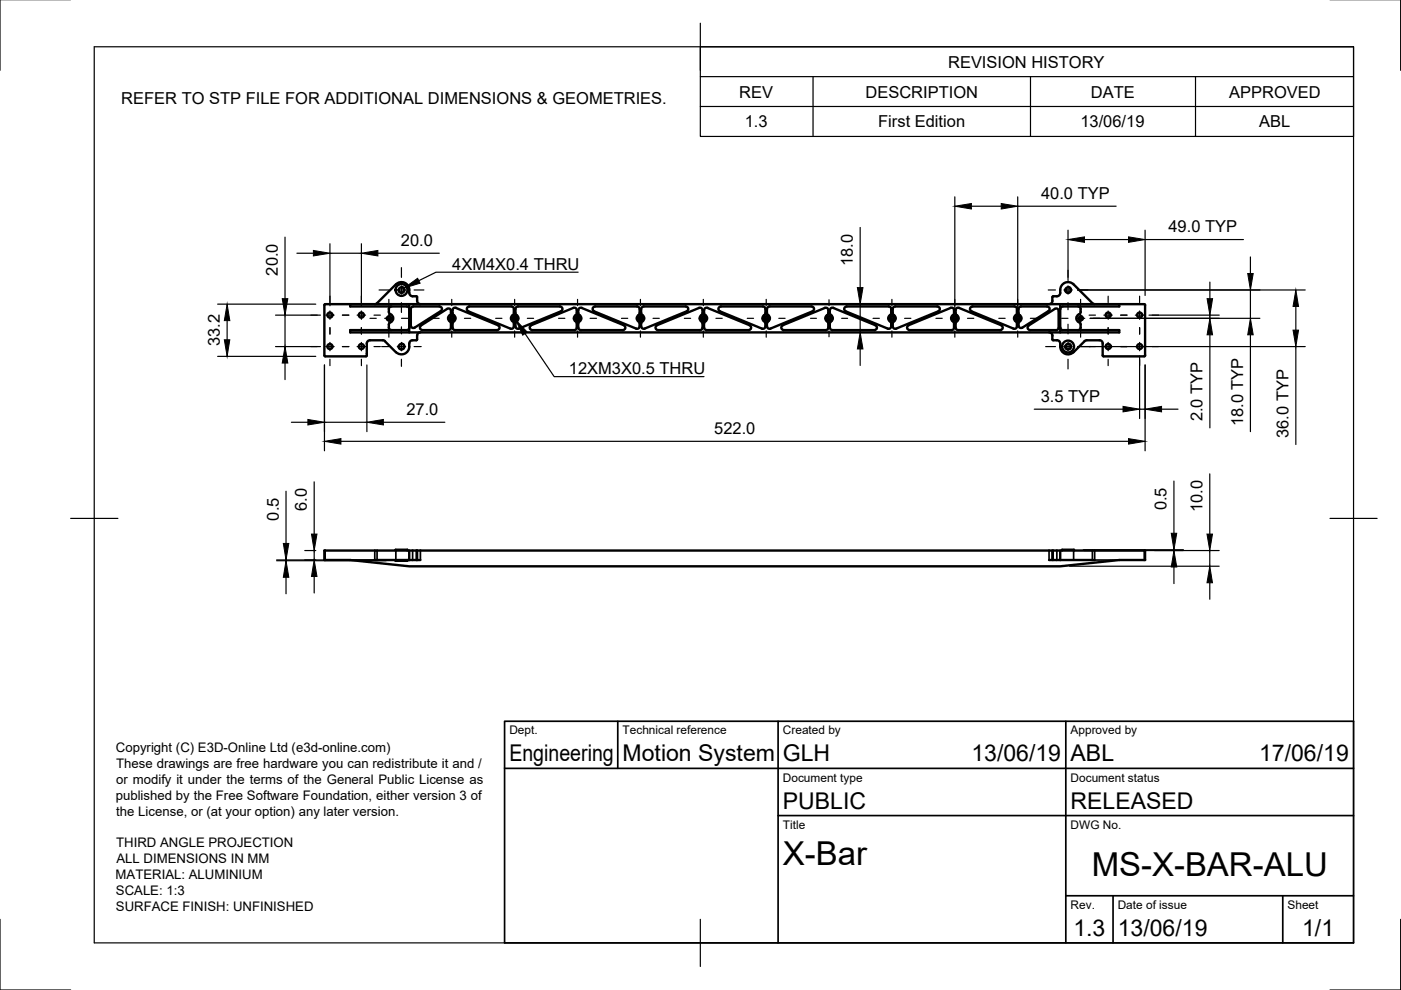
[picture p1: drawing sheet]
<svg xmlns="http://www.w3.org/2000/svg" width="297mm" height="210mm" viewBox="0 0 297 210" stroke-linecap="round" stroke-linejoin="round" font-family="sans-serif">
<!-- layer: Visible -->
<g fill="none" stroke="#000" stroke-width=".51">
<path d="M68.8 64.7v10.7M74.3 64.5h163M74.3 64.5h-5.3l-.2 .1M74.3 64.5v.5h11.9l.5 .2 .1 .3M78.5 72.2h3l2.4 2.5M78.5 72.1a.71 .71 0 0 0-.7 .7v2.6l-.2 .1-8.7 .1-.1-.2M80 64.3l-.5 .2M82.4 68.8l.1 .9 .5 .3M83 65h-.3a1.05 1.05 0 0 0 .3 1.8 .96 .96 0 0 1 .3 .9 .96 .96 0 0 1-.7 .7l-.2 .4M83.9 60.3l-4 4M83.9 60.3a1.64 1.64 0 0 1 1.9-.4 1.64 1.64 0 0 1 1 1.6v.6a.71 .71 0 0 0 .7 .7M86.8 64.5v6"/>
<path d="M87.5 62.8l.9 .1v.9a.71 .71 0 0 0 .7 .7M87.5 72.1a.71 .71 0 0 0-.7 .7 1.74 1.74 0 0 1-.7 2 1.74 1.74 0 0 1-2.2-.2M89.1 70.5a.71 .71 0 0 0-.7 .7v.9l-.9 .1M93.2 65h-5.8l-.3 .5v3.7l.5 .3h.3l5.5-3.5a.53 .53 0 0 0 .3-.6 .53 .53 0 0 0-.5-.4M94.8 65.5l-5.5 3.5a.54 .54 0 0 0-.3 .6 .54 .54 0 0 0 .6 .4l5.8-.1a1.58 1.58 0 0 0 .2-1.5l-.2-.3M94.8 65.5l.4-.1a.85 .85 0 0 1 .2 1.4M95.4 66.8a.79 .79 0 0 0 0 1.4M96.2 66.8a.79 .79 0 0 1 0 1.4M96.7 65.3l8.9 3.7a.54 .54 0 0 1 .3 .6 .54 .54 0 0 1-.5 .4h-8.9l-.5-.3-.1-.2 .1-1.1 .2-.3M96.7 65.3l-.4-.1-.3 .4v.9l.2 .3M99.3 66l8.9 3.7M108.4 65h-8.9a.54 .54 0 0 0-.5 .4 .54 .54 0 0 0 .3 .6"/>
<path d="M108.4 65h.3l.3 .5M108.7 66.8a.79 .79 0 0 0 0 1.4M108.7 68.1l.3 .5M108.9 65.5v.9M108.9 68.6v.6M109 66.4l-.3 .4M109 69.2l-.3 .4-.5 .1M109.5 68.1l-.2 .3v1l.4 .3h.3M109.5 66.8a.79 .79 0 0 1 0 1.4M118.7 65h-8.9l-.4 .2-.1 .3v1l.2 .3M118.7 65a.54 .54 0 0 1 .5 .4 .54 .54 0 0 1-.3 .6M118.9 66l-8.9 3.7"/>
<path d="M121.5 65.3l-8.9 3.7a.54 .54 0 0 0-.3 .6 .54 .54 0 0 0 .5 .4h9l.2-.1 .3-.4v-1.1l-.3-.3M121.6 65.3l.3-.1 .4 .4v.9l-.3 .3M122 66.8a.79 .79 0 0 0 0 1.4M122.9 68.1l-.2 .1a1.5 1.5 0 0 0 .2 1.7l.3 .1M122.9 66.8a.79 .79 0 0 1 0 1.4M123.3 65.3l9 3.7a.54 .54 0 0 1 .3 .6 .54 .54 0 0 1-.6 .4h-8.9M123.4 65.3l-.4-.1-.4 .4v.9l.3 .3M126 66l8.9 3.7M126.2 65h8.9l.4 .2 .1 .3v1l-.2 .3M126.2 65a.54 .54 0 0 0-.5 .4 .54 .54 0 0 0 .3 .6M135.4 68.1l.2 .3v1l-.4 .3h-.3M135.4 66.8a.79 .79 0 0 0 0 1.4"/>
<path d="M136.2 66.8l-.1-.1a1.56 1.56 0 0 1-.1-1.5l.5-.2h8.9a.54 .54 0 0 1 .5 .4 .54 .54 0 0 1-.3 .6l-8.9 3.7M136.2 68.1l-.2 .3v1l.4 .3h.3M136.2 66.8a.79 .79 0 0 1 0 1.4M148.2 65.3l.3-.1 .4 .4v.9l-.2 .3M148.2 65.3l-8.9 3.7a.54 .54 0 0 0-.3 .6 .54 .54 0 0 0 .5 .4h8.9l.3-.1 .2-.4v-1.1l-.2-.3M148.7 66.8a.79 .79 0 0 0 0 1.4M149.3 65.8v.6M149.3 68.6v.9M149.3 69.5l.1 .2 .4 .3M149.3 66.4l.2 .4M149.5 68.1l-.2 .5M149.6 66.8a.79 .79 0 0 1 0 1.4"/>
<path d="M150 65.3l8.9 3.7a.54 .54 0 0 1 .3 .6 .54 .54 0 0 1-.5 .4h-8.9M150 65.3h-.5l-.2 .5M161.7 65h-8.8a.54 .54 0 0 0-.6 .4 .54 .54 0 0 0 .3 .6l8.9 3.7M161.7 65l.5 .2 .1 .3v1l-.3 .3M162 66.8a.79 .79 0 0 0 0 1.4M162 68.1l.3 .3v1l-.4 .3h-.4M162.9 66.8a.79 .79 0 0 1 0 1.4M162.9 66.8l-.2-.1a1.56 1.56 0 0 1 0-1.5l.5-.2h8.9a.54 .54 0 0 1 .5 .4 .54 .54 0 0 1-.3 .6l-9 3.7M162.9 68.1l-.2 .3v1l.3 .3h.4M174.9 65.3l.3-.1 .4 .4v.9l-.2 .3M174.9 65.3l-8.9 3.7a.54 .54 0 0 0-.3 .6 .54 .54 0 0 0 .5 .4h8.9l.4-.3 .1-.2v-1.1l-.2-.3M175.4 66.8a.79 .79 0 0 0 0 1.4"/>
<path d="M175.9 65.8v.6M175.9 68.6v.9M176 69.5v.2l.5 .3h8.9M176 66.4l.2 .4M176.2 66.8a.79 .79 0 0 1 0 1.4M176.2 68.1l-.2 .5M176.7 65.3l8.9 3.7a.54 .54 0 0 1 .3 .6 .54 .54 0 0 1-.5 .4M176.7 65.3h-.5l-.2 .5M188.4 65h-8.9a.54 .54 0 0 0-.5 .4 .54 .54 0 0 0 .3 .6l8.9 3.7M188.4 65l.5 .2 .1 .3-.1 1-.2 .3M188.7 66.8a.79 .79 0 0 0 0 1.4M188.7 68.1l.2 .3v1l-.3 .3h-.4"/>
<path d="M189.5 66.8l-.2-.3v-1v-.3l.5-.2h8.9a.54 .54 0 0 1 .6 .4 .54 .54 0 0 1-.4 .6l-8.9 3.7M189.5 68.1l-.2 .3v1l.4 .3h.3M189.5 66.8a.79 .79 0 0 1 0 1.4M192.7 69a.54 .54 0 0 0-.4 .6 .54 .54 0 0 0 .6 .4M201.5 65.3l.4-.1 .4 .4v.9l-.3 .3M201.5 65.3l-8.9 3.7M202 66.8a.79 .79 0 0 0 0 1.4M202 68.1l.3 .3v1.1l-.1 .2-.4 .3h-9M202.9 68.1l-.3 .3v1.1l.3 .4 .2 .1M202.9 66.8a.79 .79 0 0 1 0 1.4M203.3 65.3l9 3.7a.54 .54 0 0 1 .3 .6 .54 .54 0 0 1-.5 .4h-9M203.4 65.3l-.4-.1-.4 .4v.9l.3 .3"/>
<path d="M215.4 66.8a.79 .79 0 0 0 0 1.4M215.4 66.8l.2-.3v-1v-.3l-.5-.2h-8.9a.54 .54 0 0 0-.5 .4 .54 .54 0 0 0 .3 .6l8.9 3.7M215.4 68.1l.2 .3v1l-.4 .3h-.3M216.2 66.8a.79 .79 0 0 1 0 1.4M222.3 66l-5.5 3.5h-.4a.85 .85 0 0 1-.2-1.4M222.3 66a.54 .54 0 0 0 .2-.6 .54 .54 0 0 0-.5-.4h-5.8l-.3 .5 .1 1 .2 .3M222.4 70.5a.71 .71 0 0 1 .7 .7M223.1 63v.8M223.1 71.2v.8M223.1 72l.2 .1 .8 .1M223.1 63.8a.71 .71 0 0 1-.7 .7M223.6 65.5l-5.5 3.5a.54 .54 0 0 0-.2 .6 .54 .54 0 0 0 .5 .4"/>
<path d="M223.6 65.5l.4-.1 .4 .3 .1 3.8-.3 .4-5.8 .1M224.1 62.8h-.8l-.2 .2M224.1 72.1a.71 .71 0 0 1 .7 .7 1.74 1.74 0 0 0 .7 2 1.74 1.74 0 0 0 2.1-.2M224.1 62.8a.71 .71 0 0 0 .7-.7 1.74 1.74 0 0 1 .7-2 1.74 1.74 0 0 1 2.1 .2l4 4M224.8 69.5l.1 .2 .4 .3h12v.5h-163v-.5h11.9l.3-.1 .3-.4M224.8 64.5v6M228.6 65h.3l.2 .5M229.1 65.5v.6M229.1 68.8v.7M229.1 66.1l-.1 .4a.98 .98 0 0 0-.8 1 .98 .98 0 0 0 .8 .9l.1 .4M229.1 69.5v.2l-.5 .3M231.6 64.3l.5 .2"/>
<path d="M233.1 72.2h-3l-2.5 2.5M237.3 64.5h5.4v11h-8.7l-.2-.1v-2.6a.71 .71 0 0 0-.7-.7M237.3 64.5v.5h-12l-.4 .2-.1 .3M68.8 116.7h174v2h-5.5l-12.5 1.4h-138l-12.5-1.4h-5.5zM79.5 118.7h7.3M83.9 118.7v.2h2.5v-.2M83.9 116.7v-.1h2.5v.1M86.8 118.7h1.6M86.8 116.7v2M88.4 118.7h.7M88.4 116.7v2M222.4 118.7h2.4"/>
<path d="M223.1 116.7v2M224.8 118.7h7.3M224.8 116.7v2M225.2 116.7v-.1h2.5v.1"/>
<circle cx="69.9" cy="73.5" r=".54"/>
<circle cx="69.9" cy="66.8" r=".54"/>
<circle cx="76.6" cy="66.8" r=".54"/>
<circle cx="76.6" cy="73.5" r=".54"/>
<circle cx="82.5" cy="67.5" r=".41"/>
<circle cx="85.1" cy="61.5" r=".56"/>
<circle cx="85.1" cy="73.5" r=".56"/>
<circle cx="85.1" cy="61.5" r="1.26"/>
<circle cx="95.8" cy="67.5" r=".41"/>
<circle cx="109.1" cy="67.5" r=".41"/>
<circle cx="122.5" cy="67.5" r=".41"/>
<circle cx="135.8" cy="67.5" r=".41"/>
<circle cx="149.1" cy="67.5" r=".41"/>
<circle cx="162.4" cy="67.5" r=".41"/>
<circle cx="175.8" cy="67.5" r=".41"/>
<circle cx="189.1" cy="67.5" r=".41"/>
<circle cx="202.4" cy="67.5" r=".41"/>
<circle cx="215.8" cy="67.5" r=".41"/>
<circle cx="226.5" cy="61.5" r=".56"/>
<circle cx="226.5" cy="73.5" r=".56"/>
<circle cx="226.5" cy="73.5" r="1.26"/>
<circle cx="229.1" cy="67.5" r=".41"/>
<circle cx="235" cy="66.8" r=".54"/>
<circle cx="235" cy="73.5" r=".54"/>
<circle cx="241.6" cy="66.8" r=".54"/>
<circle cx="241.6" cy="73.5" r=".54"/>
</g>
<!-- layer: Visible Narrow -->
<g fill="none" stroke="#000" stroke-width=".36">
<path d="M82.5 67a.52 .52 0 0 1 .5 .6 .52 .52 0 0 1-.6 .4 .52 .52 0 0 1-.5-.6M85.2 72.8a.69 .69 0 0 1 .6 .8 .69 .69 0 0 1-.8 .6 .69 .69 0 0 1-.6-.8M85.2 60.8a.69 .69 0 0 1 .6 .8 .69 .69 0 0 1-.8 .5 .69 .69 0 0 1-.6-.7M95.9 67a.52 .52 0 0 1 .4 .6 .52 .52 0 0 1-.6 .4 .52 .52 0 0 1-.4-.6M109.2 67a.52 .52 0 0 1 .4 .6 .52 .52 0 0 1-.6 .4 .52 .52 0 0 1-.4-.6M122.5 67a.52 .52 0 0 1 .5 .6 .52 .52 0 0 1-.6 .4 .52 .52 0 0 1-.5-.6M135.9 67a.52 .52 0 0 1 .4 .6 .52 .52 0 0 1-.6 .4 .52 .52 0 0 1-.4-.6M149.2 67a.52 .52 0 0 1 .4 .6 .52 .52 0 0 1-.6 .4 .52 .52 0 0 1-.4-.6M162.5 67a.52 .52 0 0 1 .5 .6 .52 .52 0 0 1-.6 .4 .52 .52 0 0 1-.5-.6M175.9 67a.52 .52 0 0 1 .4 .6 .52 .52 0 0 1-.6 .4 .52 .52 0 0 1-.4-.6M189.2 67a.52 .52 0 0 1 .4 .6 .52 .52 0 0 1-.6 .4 .52 .52 0 0 1-.4-.6M202.5 67a.52 .52 0 0 1 .5 .6 .52 .52 0 0 1-.6 .4 .52 .52 0 0 1-.5-.6"/>
<path d="M215.9 67a.52 .52 0 0 1 .4 .6 .52 .52 0 0 1-.6 .4 .52 .52 0 0 1-.4-.6M226.6 60.8a.69 .69 0 0 1 .5 .8 .69 .69 0 0 1-.8 .5 .69 .69 0 0 1-.5-.7M226.6 72.8a.69 .69 0 0 1 .5 .8 .69 .69 0 0 1-.8 .6 .69 .69 0 0 1-.5-.8M229.2 67a.52 .52 0 0 1 .4 .6 .52 .52 0 0 1-.6 .4 .52 .52 0 0 1-.4-.6M68.9 116.7v2M79.5 116.7v2h-5.2M79.9 116.7v2M83.9 116.7v2M87.5 116.7v2M88.3 116.7v2M89.1 116.7v2M222.4 116.7v2"/>
<path d="M223.3 116.7v2M224.1 116.7v2M227.6 116.7v2M231.6 116.7v2M232.1 116.7v2h5.2M242.6 116.7v2"/>
</g>
<!-- layer: Border -->
<path d="M0 -.1v15M297 -.1v15M20 9.9h267v190h-267zM148.5 4.9v10M15 109.9h10M282 109.9h10M0 194.9v15h15M148.5 194.9v10M297 194.9v15h-15" fill="none" stroke="#000" stroke-width=".25"/>
<!-- layer: TitleBlock -->
<path d="M107 152.9h180v47h-180zM131 152.9v10M165 152.9v47M226 152.9v47M107 162.9h180M165 172.9h122M226 189.9h61M236 189.9v10M272 189.9v10" fill="none" stroke="#000" stroke-width=".36"/>
<!-- layer: BOM -->
<path d="M148.5 9.9h138.5v19h-138.5zM148.5 16.2h138.5M172.4 16.2v12.7M218.5 16.2v12.7M253.5 16.2v12.7M148.5 22.6h138.5" fill="none" stroke="#000" stroke-width=".25"/>
<!-- layer: Center Lines -->
<g fill="none" stroke="#000" stroke-width=".25">
<path d="M85.1 56.7v2.1M226.4 57.3v1.5M65.9 73.5h1.4M65.9 66.8h1.4M69 73.5h1.8M69 66.8h1.8M70 62.8v1.3M70 65.9v1.8M70 69.4v1.5M70 72.6v1.8M70 76.2v1.3M72.6 73.5h1.4"/>
<path d="M72.6 66.8h1.4M75.7 73.5h1.8M75.7 66.8h1.8M76.6 62.8v1.3M76.6 65.9v1.8M76.6 69.4v1.5M76.6 72.6v1.8M76.6 76.2v1.3M78.4 67.5h1.4M79.3 73.5h1.3M79.3 66.8h1.3M80.4 61.5h2"/>
<path d="M80.9 73.5h1.5M81.6 67.5h1.7M82.4 63.5v1.3M82.4 66.6v1.8M82.4 70.2v1.3M84.2 73.5h1.8M84.2 61.5h1.8M85.1 60.6v1.8M85.1 64.2v2M85.1 69.3v1.5M85.1 72.6v1.8M85.1 76.2v1.5"/>
<path d="M85.1 67.5h1.4M87.8 73.5h1.5M87.8 61.5h2.1M91.8 67.5h1.3M94.9 67.5h1.8M95.8 63.5v1.3M95.8 66.6v1.8M95.8 70.2v1.3M98.5 67.5h1.3M105.1 67.5h1.3M108.2 67.5h1.8M109.1 63.5v1.3"/>
<path d="M109.1 66.6v1.8M109.1 70.2v1.3M111.8 67.5h1.3M118.4 67.5h1.4M121.6 67.5h1.7M122.4 63.5v1.3M122.4 66.6v1.8M122.4 70.2v1.3M125.1 67.5h1.4M131.8 67.5h1.3M134.9 67.5h1.8M135.8 63.5v1.3"/>
<path d="M135.8 66.6v1.8M135.8 70.2v1.3M138.5 67.5h1.3M145.1 67.5h1.3M148.2 67.5h1.8M149.1 63.5v1.3M149.1 66.6v1.8M149.1 70.2v1.3M151.8 67.5h1.3M158.4 67.5h1.4M161.5 67.5h1.8M162.5 63.5v1.3"/>
<path d="M162.5 66.6v1.8M162.5 70.2v1.3M165.1 67.5h1.4M171.9 67.5h1.2M174.9 67.5h1.8M175.8 63.6v1.2M175.8 66.6v1.8M175.8 70.2v1.2M178.5 67.5h1.2M185.1 67.5h1.3M188.2 67.5h1.8M189.1 63.5v1.3"/>
<path d="M189.1 66.6v1.8M189.1 70.2v1.3M191.8 67.5h1.3M198.4 67.5h1.4M201.5 67.5h1.8M202.4 63.5v1.3M202.4 66.6v1.8M202.4 70.2v1.3M205.1 67.5h1.4M211.8 67.5h1.3M214.9 67.5h1.8M215.8 63.5v1.3"/>
<path d="M215.8 66.6v1.8M215.8 70.2v1.3M218.5 67.5h1.3M221.7 73.5h2.1M222.2 61.5h1.6M225.1 67.5h1.3M225.6 73.5h1.7M225.6 61.5h1.7M226.4 60.6v1.8M226.4 64.2v1.5M226.4 68.7v2.1M226.4 72.6v1.8"/>
<path d="M226.4 76.2v2M228.2 67.5h1.8M229.1 63.5v1.3M229.1 66.6v1.8M229.1 70.2v1.3M229.1 73.5h3.2M229.1 61.5h1.5M230.9 66.8h1.4M231.8 67.5h1.3M234 73.5h1.8M234 66.8h1.8M234.9 62.8v1.3"/>
<path d="M234.9 65.9v1.8M234.9 69.4v1.5M234.9 72.6v1.8M234.9 76.2v1.3M237.6 73.5h1.4M237.6 66.8h1.4M240.7 73.5h1.8M240.7 66.8h1.8M241.6 62.8v1.3M241.6 65.9v1.8M241.6 69.4v1.5M241.6 72.6v1.8"/>
<path d="M241.6 76.2v1.3M244.3 73.5h1.3M244.3 66.8h1.3"/>
</g>
<!-- layer: Dimensions -->
<g fill="none" stroke="#000" stroke-width=".25">
<path d="M60.4 50.3v13M62.9 53.7h3.5M70 51.7v13.1M70 53.7h6.6M76.6 51.7v13.1M80.1 53.7h13M182.4 48.2v12.8M202.4 41.7v23.8M206 43.7h6.3M215.8 41.7v23.8M215.8 43.7h20.8M226.4 48.8v10.7"/>
<path d="M229.9 50.8h9.4M242.8 48.8v13.8M242.8 50.8h20.8M256.5 59.8v3.5M265.1 54.5v3.5M46.1 75.6h20.9M46.1 64.5h20.9M48.2 68v4M58.4 73.5h9.5M58.4 66.8h9.5M60.4 66.8v6.7M60.4 77v3.5"/>
<path d="M68.8 77.4v18.2M77.8 77.4v14.1M182.4 64.5v6M182.4 74v3.5M228.5 73.5h48.2M228.5 61.5h48.2M231.1 67.5h36M241.6 75.5v13.2M242.8 77.4v18.2M243.6 66.8h14.9M256.5 66.8v.7M256.5 71v19.7"/>
<path d="M265.1 61.5v6M265.1 71v20.5M274.7 65v5M274.7 73.5v20.7M61.8 89.5h3.5M68.8 89.5h9M72.3 93.6h167M81.3 89.5h13M219.3 86.8h18.8M241.6 86.8h1.2M246.3 86.8h3.5M58.7 118.9h23.2"/>
<path d="M58.7 118.7h23.2M60.6 104.2v11M60.6 118.7v.2M64.6 116.7h2.4M66.6 102.2v11M66.6 116.7v2M229.7 116.7h28.8M229.7 116.6h21.2M248.9 102v11.1M248.9 116.6v.1M256.5 100.5v12.7M256.5 116.7v3.4"/>
<path d="M60.6 122.4v3.5M66.6 122.2v3.5M226.8 120.1h31.7M248.9 120.2v3.5M256.5 123.6v3.5"/>
</g>
<g fill="#000" stroke="#000" stroke-width=".21">
<path d="M66.4 53.1l3.6 .6-3.6 .6zM76.6 53.7l3.5-.6v1.2zM202.4 43.7l3.6-.5v1.1zM212.3 43.2l3.5 .5-3.5 .6zM226.4 50.8l3.5-.6v1.2zM239.3 50.2l3.5 .6-3.5 .6zM264.5 58h1.2l-.6 3.5zM47.6 72h1.1l-.5 3.6zM48.2 64.5l.5 3.5h-1.1zM60.4 73.5l.6 3.5h-1.2zM59.8 63.3h1.2l-.6 3.5zM182.4 70.5l.6 3.5h-1.2z"/>
<path d="M181.8 61h1.2l-.6 3.5zM255.9 63.3h1.2l-.6 3.5zM256.5 67.5l.6 3.5h-1.2zM265.1 67.5l.6 3.5h-1.2zM274.7 61.5l.6 3.5h-1.1zM274.2 70h1.1l-.6 3.5zM65.3 88.9l3.5 .6-3.5 .6zM68.8 93.6l3.5-.6v1.2zM77.8 89.5l3.5-.6v1.2zM238.1 86.2l3.5 .6-3.5 .5zM239.3 93l3.5 .6-3.5 .6zM242.8 86.8l3.5-.6v1.1z"/>
<path d="M60.1 115.2h1.1l-.6 3.5zM66 113.2h1.2l-.6 3.5zM248.3 113.1h1.2l-.6 3.5zM255.9 113.2h1.2l-.6 3.5zM60.6 118.9l.6 3.5h-1.1zM66.6 118.7l.6 3.5h-1.2zM248.9 116.7l.6 3.5h-1.2zM256.5 120.1l.6 3.5h-1.2z"/>
</g>
<!-- layer: Annotations -->
<path d="M85.7 61.1l2.8-2.1 .6 1zM109.3 67.8l2.5 2.6-1 .7z" fill="#000" stroke="#000" stroke-width=".21"/>
<path d="M122.6 57.7h-30.2l-3.6 1.8M111.3 70.7l6.2 9.2h31.8" fill="none" stroke="#000" stroke-width=".25"/>
<g font-size="7">
<text x="166" y="183.4">X-Bar</text>
<text x="231.5" y="185.8">MS-X-BAR-ALU</text>
</g>
<g font-size="4.9">
<text x="108" y="161.4">Engineering</text>
<text x="132" y="161.4">Motion System</text>
<text x="166" y="161.4">GLH</text>
<text x="206" y="161.4">13/06/19</text>
<text x="227" y="161.4">ABL</text>
<text x="267" y="161.4">17/06/19</text>
<text x="166" y="171.4">PUBLIC</text>
<text x="227" y="171.4">RELEASED</text>
<text x="227.6" y="198.5">1.3</text>
<text x="237" y="198.4">13/06/19</text>
<text x="276.1" y="198.6">1/1</text>
</g>
<g font-size="3.5">
<text x="201" y="14.3">REVISION HISTORY</text>
<text x="25.7" y="22.1">REFER TO STP FILE FOR ADDITIONAL DIMENSIONS &amp; GEOMETRIES.</text>
<text x="156.7" y="20.7">REV</text>
<text x="183.5" y="20.7">DESCRIPTION</text>
<text x="231.3" y="20.7">DATE</text>
<text x="260.6" y="20.7">APPROVED</text>
<text x="157.9" y="27">1.3</text>
<text x="186.2" y="27">First Edition</text>
<text x="229.1" y="27">13/06/19</text>
<text x="267" y="27">ABL</text>
<text x="220.7" y="42.2">40.0 TYP</text>
<text x="85" y="52.1">20.0</text>
<text x="247.7" y="49.3">49.0 TYP</text>
<text x="58.9" y="58.4" transform="rotate(-90 58.9 58.4)">20.0</text>
<text x="95.9" y="57.2">4XM4X0.4 THRU</text>
<text x="180.8" y="56.4" transform="rotate(-90 180.8 56.4)">18.0</text>
<text x="46.6" y="73.4" transform="rotate(-90 46.6 73.4)">33.2</text>
<text x="120.6" y="79.3">12XM3X0.5 THRU</text>
<text x="86.2" y="88">27.0</text>
<text x="220.6" y="85.2">3.5 TYP</text>
<text x="255" y="89.3" transform="rotate(-90 255 89.3)">2.0 TYP</text>
<text x="151.4" y="92">522.0</text>
<text x="263.6" y="90.4" transform="rotate(-90 263.6 90.4)">18.0 TYP</text>
<text x="273.2" y="92.9" transform="rotate(-90 273.2 92.9)">36.0 TYP</text>
<text x="59.1" y="110.4" transform="rotate(-90 59.1 110.4)">0.5</text>
<text x="65.1" y="108.4" transform="rotate(-90 65.1 108.4)">6.0</text>
<text x="247.4" y="108.2" transform="rotate(-90 247.4 108.2)">0.5</text>
<text x="255" y="108.6" transform="rotate(-90 255 108.6)">10.0</text>
</g>
<g font-size="2.8">
<text x="24.6" y="159.4">Copyright (C) E3D-Online Ltd (e3d-online.com)</text>
<text x="24.6" y="166.2">or modify it under the terms of the General Public License as</text>
<text x="24.6" y="162.8">These drawings are free hardware you can redistribute it and /</text>
<text x="24.5" y="169.6">published by the Free Software Foundation, either version 3 of</text>
<text x="24.7" y="172.9">the License, or (at your option) any later version.</text>
<text x="24.6" y="179.6">THIRD ANGLE PROJECTION</text>
<text x="24.7" y="183">ALL DIMENSIONS IN MM</text>
<text x="24.5" y="186.3">MATERIAL: ALUMINIUM</text>
<text x="24.6" y="189.7">SCALE: 1:3</text>
<text x="24.6" y="193.1">SURFACE FINISH: UNFINISHED</text>
</g>
<g font-size="2.5">
<text x="108" y="155.7">Dept.</text>
<text x="132" y="155.7">Technical reference</text>
<text x="166" y="155.7">Created by</text>
<text x="227" y="155.7">Approved by</text>
<text x="166" y="165.7">Document type</text>
<text x="227" y="165.7">Document status</text>
<text x="166" y="175.7">Title</text>
<text x="227" y="175.7">DWG No.</text>
<text x="227" y="192.7">Rev.</text>
<text x="237" y="192.7">Date of issue</text>
<text x="273" y="192.7">Sheet</text>
</g>
</svg>
